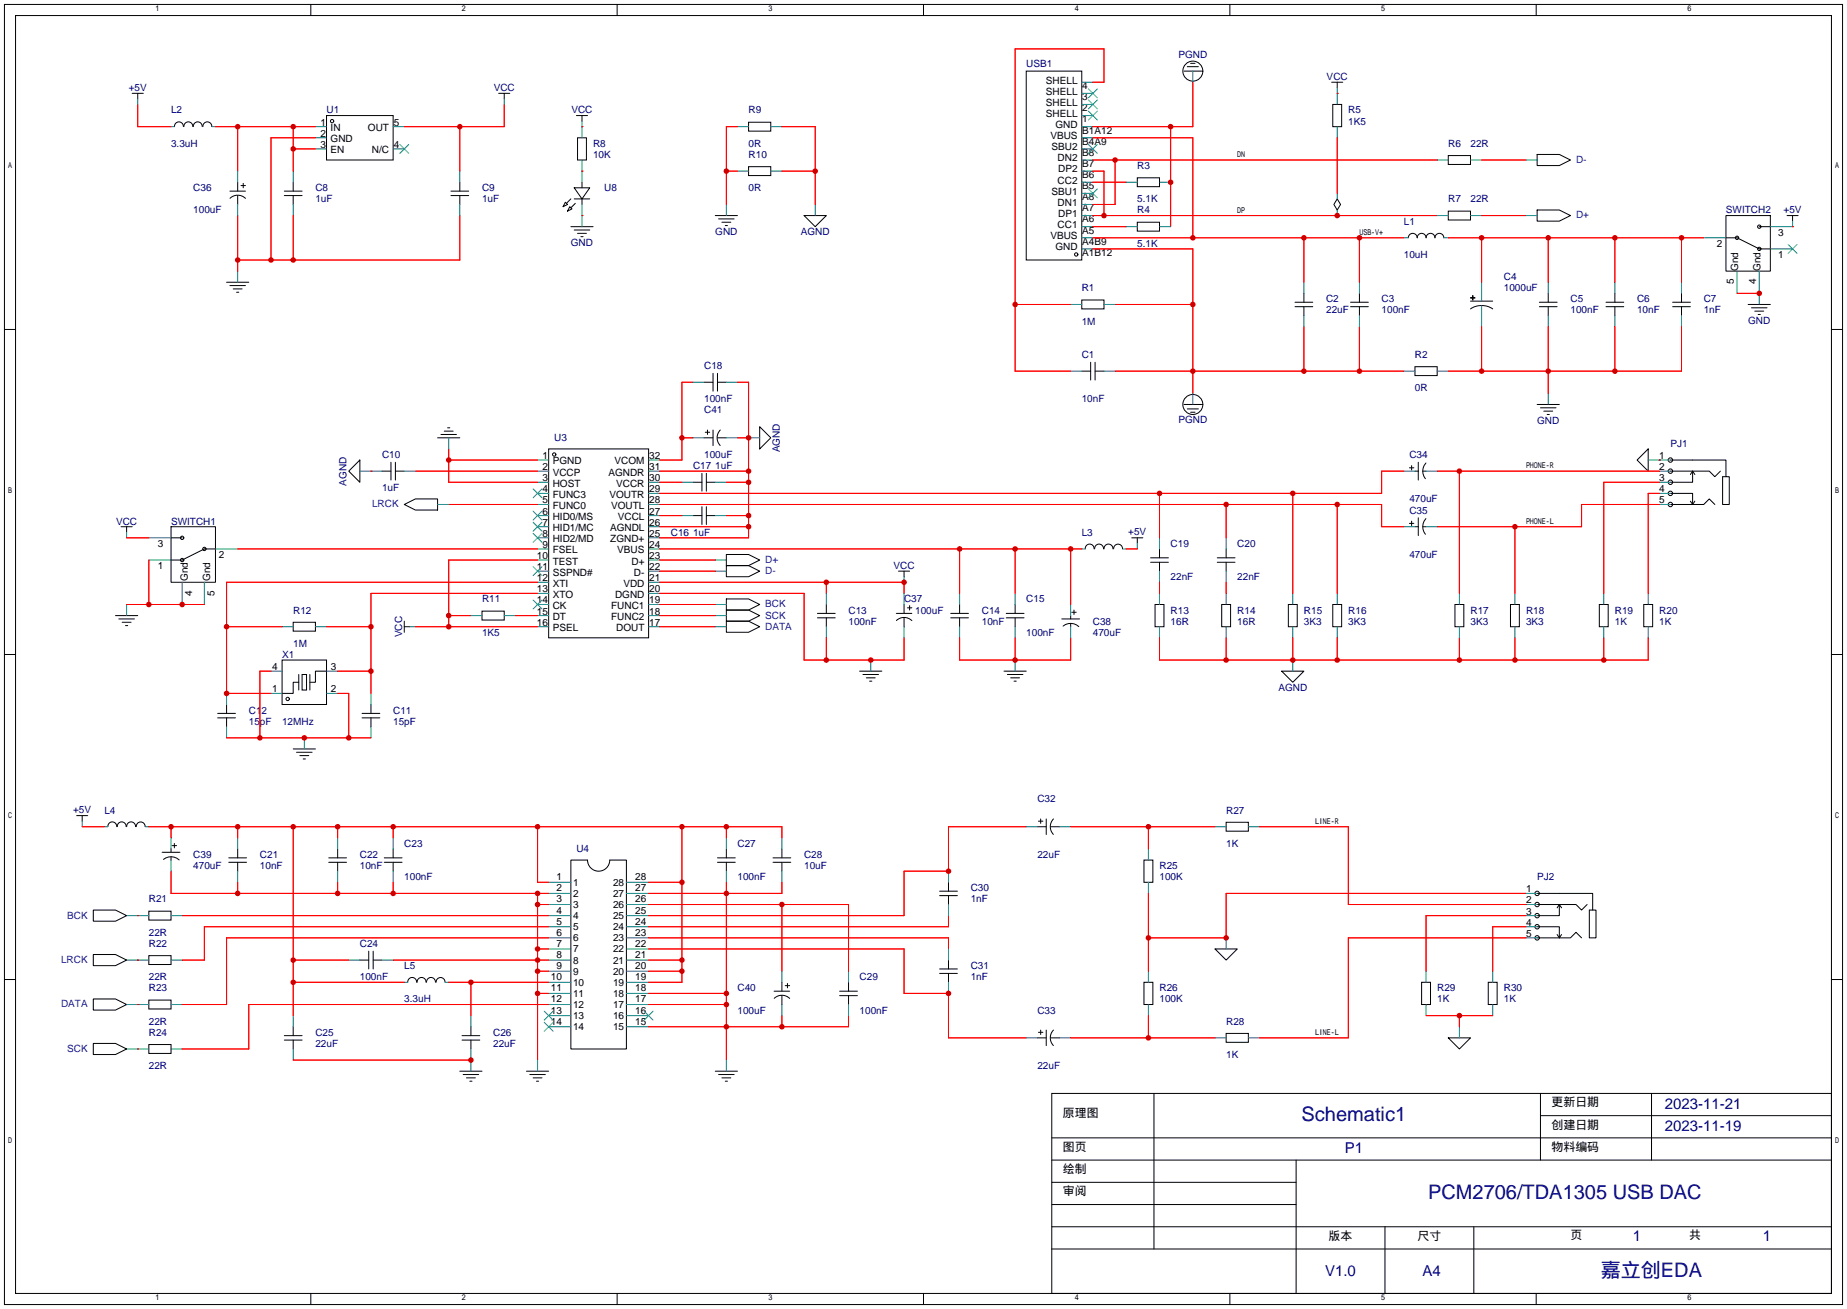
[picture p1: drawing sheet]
<svg xmlns="http://www.w3.org/2000/svg" width="422mm" height="299mm" viewBox="0 0 422 299" stroke-linecap="round" stroke-linejoin="round" font-family="sans-serif">
<g fill="none" stroke="#000" stroke-width=".23">
<path d="M1 1h420.4v297.2h-420.4zM3.6 3.6h415.2v292.1h-415.2zM71.1 1v2.6M141.1 1v2.6M211.2 1v2.6M234.7 16.3h12.7v43.1h-12.7zM270.8 16.3h4M271.5 15.2h2.6M272.3 14.5h1M281.3 1v2.6M304.5 18.8h2.6M305.8 18.8v1.3"/>
<path d="M351.3 1v2.6M30.2 21.3h2.6M31.5 21.3v1.3M39.9 28.9a1.01 1.01 0 0 1 1-1 1.01 1.01 0 0 1 1 1M42.1 28.9a1.01 1.01 0 0 1 1-1 1.01 1.01 0 0 1 1 1M44.2 28.9a1.01 1.01 0 0 1 1-1 1.01 1.01 0 0 1 1 1M46.4 28.9a1.01 1.01 0 0 1 1-1 1.01 1.01 0 0 1 1 1M74.7 26.4h15.2v10.2h-15.2zM114 21.3h2.6M115.3 21.3v1.3M131.8 26.4h2.6M132.1 31.5h2v5.1h-2z"/>
<path d="M133.1 26.4v1.3M171.2 27.9h5.1v2.1h-5.1zM171.2 38.1h5.1v2h-5.1zM304.8 23.9h2v5.1h-2zM331.2 35.6h5.1v2h-5.1zM351.5 35.3h5.1l2.6 1.3-2.6 1.2h-5.1zM52.6 43.7h3.5M52.6 45.3a2.54 2.54 0 0 1 3.5 0M54.4 41.7v2M54.4 44.7v2M55.1 42.4h1M55.6 41.9v1"/>
<path d="M65 44.7h4.1M65 43.7h4.1M67.1 41.7v2M67.1 44.7v2M103.1 44.7h4.1M103.1 43.7h4.1M105.2 41.7v2M105.2 44.7v2M129.3 46.2l.5 .5-1 .5zM130.3 47.2l.5 .6-1 .5zM130.6 51.8h5M130.6 45.5l-1.1 1"/>
<path d="M131.3 42.9h3.6l-1.8 2.6zM131.3 52.6h3.6M131.3 45.5h3.6M131.6 46.5l-1 1M132.1 53.3h2M132.8 54.1h.5M133.1 41.7v1.2M133.1 45.5v1.2M163.6 49.3h5.1M164.3 50h3.6M165.1 50.8h2M165.9 51.6h.5"/>
<path d="M183.9 49.3h5.1l-2.6 2.5zM260.1 40.6h5.1v2.1h-5.1zM260.1 50.8h5.1v2h-5.1zM305.8 45.5l.8 1.2-.8 1.3-.7-1.3zM322.1 54.4a1.02 1.02 0 0 1 1-1.1 1.02 1.02 0 0 1 1 1.1 1.02 1.02 0 0 1 1-1.1 1.02 1.02 0 0 1 1 1.1 1.02 1.02 0 0 1 1.1-1.1 1.02 1.02 0 0 1 1 1.1 1.02 1.02 0 0 1 1-1.1 1.02 1.02 0 0 1 1 1.1M331.2 48.3h5.1v2h-5.1zM351.5 48h5.1l2.6 1.3-2.6 1.2h-5.1zM394.7 49.3h10.2v12.7h-10.2zM394.7 54.4h2.6l5 2.5h2.6M402.3 51.8h2.6M408.7 49.3h2.5M410 49.3v1.2"/>
<path d="M1 75.3h2.6M51.8 64.5h5.1M52.6 65.3h3.5M53.3 66h2.1M54.1 66.8h.5M247.4 68.6h5.1v2h-5.1zM296.2 70.1h4M296.2 69.1h4M298.2 67.1v2M298.2 70.1v2M308.9 70.1h4M308.9 69.1h4"/>
<path d="M310.9 67.1v2M310.9 70.1v2M336.3 68.1h1zM336.3 70.6a4.6 4.6 0 0 1 5.1 0M336.3 68.8h5.1M336.8 67.6v1zM352 70.1h4.1M352 69.1h4.1M354.1 67.1v2M354.1 70.1v2M367.3 70.1h4M367.3 69.1h4"/>
<path d="M369.3 67.1v2M369.3 70.1v2M382.5 70.1h4.1M382.5 69.1h4.1M384.6 67.1v2M384.6 70.1v2M399.8 69.6h5.1M400.6 70.4h3.5M401.3 71.1h2.1M402.1 71.9h.5M418.8 75.3h2.6M100.8 99.3h3.6"/>
<path d="M101.6 98.6h2M102.4 97.8h.5M161 87.4h2.1M161.3 98.8h1M161.8 98.3v1M163.1 85.3v4.1M163.1 98.3v3.6M164.1 85.3v4.1M164.1 87.4h2M164.7 98.3a2.54 2.54 0 0 0 0 3.5M173.7 97.5l2.6 2.6-2.6 2.5zM247.4 84.8h2"/>
<path d="M249.4 82.8v4.1M250.4 84.8h2.1M250.4 82.8v4.1M270.8 92.5h4M271.5 93.5h2.6M272.3 94.2h1M323.6 83.8h5.1v2.1h-5.1zM351.5 92.5h5.1M352.3 93.2h3.6M353.1 94h2M353.8 94.7h.5M82.3 105.2v5l-2.5-2.5z"/>
<path d="M87.4 107.7h2M89.4 105.7v4M90.4 105.7v4M90.4 107.7h2.1M92.5 115.3l2.5-1.3h5.1v2.6h-5.1zM100.1 100.1h5.1M125.5 102.6h22.8v43.2h-22.8zM158.5 117.9h2M158.5 110.2h2M160.5 108.2v4.1M160.5 115.8v4.1M161 100.1h2.1"/>
<path d="M161.5 108.2v4.1M161.5 115.8v4.1M161.5 117.9h2.1M161.5 110.2h2.1M164.1 100.1h2M322.3 106.9h1M322.3 119.6h1M322.8 106.4v1M322.8 119.1v1M323.6 107.7h.8M324.4 105.7v4M324.4 118.4v4"/>
<path d="M325.4 107.7h.7M326.1 105.8a2.74 2.74 0 0 0-.1 3.6M326.1 118.5a2.74 2.74 0 0 0-.1 3.6M376.9 102.6v5.1l-2.5-2.5zM382 107.7h8.9l1.3 1.3 1.2-1.3M382 115.3h7.6l1.3-1.3 1.3 1.3M382 112.8h5.1v2.5M382 105.2h12.7v3.8h.8v6.3h-1.5v-6.3h.7M386.6 114.6l.5 .7M387.1 107.7v2.5h-5.1M387.1 107.7l.5 .8M387.1 107.7l-.5 .8"/>
<path d="M387.6 114.6l-.5 .7M27.7 120.4h2.5M29 120.4v1.3M39.1 120.4h10.2v12.7h-10.2zM39.1 122.9h2.6M49.3 125.5h-2.6l-5 2.5h-2.6M110.2 139.7h5.1v2h-5.1zM166.1 139.4h5.1l2.5 1.3-2.5 1.3h-5.1zM166.1 136.9h5.1l2.5 1.3-2.5 1.2h-5.1zM166.1 129.3h5.1l2.5 1.3-2.5 1.2h-5.1zM166.1 126.7h5.1l2.5 1.3-2.5 1.3h-5.1zM189 138.2v2"/>
<path d="M205.5 130.6h2.5M206.8 130.6v1.2M206.8 138.2v2M207.5 138.9h1M208 138.4v1M219.5 138.2v2M232.2 138.2v2M245.1 140h1M245.6 139.4v1.1M248.2 125.5a1.01 1.01 0 0 1 1-1.1 1.01 1.01 0 0 1 1 1.1M250.3 125.5a1.01 1.01 0 0 1 1.1-1.1 1.01 1.01 0 0 1 1 1.1M252.5 125.5a1.01 1.01 0 0 1 1-1.1 1.01 1.01 0 0 1 1 1.1"/>
<path d="M254.7 125.5a1.01 1.01 0 0 1 1-1.1 1.01 1.01 0 0 1 1 1.1M258.8 122.9h2.6M260.1 122.9v1.3M263.1 128.5h4.1M263.1 127.5h4.1M264.2 138.2h2v5.1h-2zM265.2 125.5v2M265.2 128.5v2.1M278.4 128.5h4M278.4 127.5h4M279.4 138.2h2v5.1h-2zM280.4 125.5v2"/>
<path d="M280.4 128.5v2.1M294.6 138.2h2.1v5.1h-2.1zM304.8 138.2h2v5.1h-2zM323.6 120.4h.8M325.4 120.4h.7M332.7 138.2h2.1v5.1h-2.1zM345.4 138.2h2.1v5.1h-2.1zM365.8 138.2h2v5.1h-2zM375.9 138.2h2.1v5.1h-2.1zM1 149.6h2.6M26.4 140.7h5.1M27.2 141.5h3.5"/>
<path d="M27.9 142.2h2.1M28.7 143h.5M64.5 150.9h10.2v10.1h-10.2zM67.1 142.2h5v2.1h-5zM68.3 156h-1.2v2.5h-2.6M68.3 154.2v3.5M69.1 154.2h1v3.5h-1zM70.9 154.2v3.5M74.7 153.4h-2.6v2.6h-1.2M92.5 142v2.5M92.5 143.3h1.2M166.1 142h5.1l2.5 1.3-2.5 1.2h-5.1z"/>
<path d="M186.9 141.2h4.1M186.9 140.2h4.1M189 141.2v2.1M196.6 153.4h5.1M197.4 154.2h3.5M198.1 154.9h2.1M198.9 155.7h.5M205 140.2h3.5M205 141.8a2.54 2.54 0 0 1 3.5 .1M206.8 141.2v2.1M217.4 141.2h4.1M217.4 140.2h4.1"/>
<path d="M219.5 141.2v2.1M229.6 153.4h5.1M230.1 141.2h4.1M230.1 140.2h4.1M230.4 154.2h3.5M231.1 154.9h2.1M231.9 155.7h.5M232.2 141.2v2.1M242.8 141.5h4.1M243.1 143.1a2.74 2.74 0 0 1 3.6 .1M244.9 140.7v.8M244.9 142.5v.8"/>
<path d="M293.1 153.4h5.1l-2.5 2.6zM418.8 149.6h2.6M49.8 164.1h4M49.8 163.1h4M51.8 161v2.1M51.8 164.1v2M67.1 171.2h5M67.8 172h3.6M68.6 172.7h2M69.3 173.5h.5M82.8 164.1h4.1M82.8 163.1h4.1"/>
<path d="M84.8 161v2.1M84.8 164.1v2M17.5 186.4h2.6M18.8 186.4v1.3M24.7 189a1.01 1.01 0 0 1 1-1.1 1.01 1.01 0 0 1 1 1.1M26.8 189a1.01 1.01 0 0 1 1-1.1 1.01 1.01 0 0 1 1 1.1M29 189a1.01 1.01 0 0 1 1-1.1 1.01 1.01 0 0 1 1 1.1M31.2 189a1.01 1.01 0 0 1 1-1.1 1.01 1.01 0 0 1 1 1.1M37.1 194.8h4M37.4 196.4a2.74 2.74 0 0 1 3.6 .2M39.1 194.1v.7M39.1 195.8v.8"/>
<path d="M39.4 193.3h1M39.9 192.8v1M52.3 197.1h4.1M52.3 196.1h4.1M54.4 194.1v2M54.4 197.1v2M75.2 197.1h4M75.2 196.1h4M77.2 194.1v2M77.2 197.1v2M87.9 197.1h4M87.9 196.1h4"/>
<path d="M89.9 194.1v2M89.9 197.1v2M130.6 196.6h3.8a2.54 2.54 0 0 0 2.5 2.5 2.54 2.54 0 0 0 2.5-2.5h3.9v43.2h-12.7zM164.1 197.1h4M164.1 196.1h4M166.1 194.1v2M166.1 197.1v2M176.8 197.1h4M176.8 196.1h4M178.8 194.1v2M178.8 197.1v2M237.2 189h2.1"/>
<path d="M237.5 187.7h1M238 187.2v1M239.3 187.2v3.6M240.3 189h2M240.9 187.2a2.54 2.54 0 0 0 0 3.5M261.6 196.6h2.1v5.1h-2.1zM280.4 188h5.1v2h-5.1zM21.3 208h5.1l2.6 1.3-2.6 1.3h-5.1zM21.3 218.2h5.1l2.6 1.3-2.6 1.2h-5.1zM34 208.3h5.1v2h-5.1zM34 218.4h5.1v2.1h-5.1zM82.3 219.5h2"/>
<path d="M84.3 217.4v4.1M85.3 217.4v4.1M85.3 219.5h2.1M214.9 204.7h4M214.9 203.7h4M216.9 201.7v2M216.9 204.7v2.1M216.9 219.5v2M277.9 216.9h5.1l-2.6 2.6zM351.5 206.8h8.9l1.3 1.2 1.3-1.2M351.5 214.4h7.7l1.2-1.3 1.3 1.3M351.5 211.8h5.1v2.6"/>
<path d="M351.5 204.2h12.7v3.8h.8v6.4h-1.5v-6.4h.7M356.1 213.6l.5 .8M356.6 206.8v2.5h-5.1M356.6 206.8l.5 .7M356.6 206.8l-.5 .7M357.1 213.6l-.5 .8M1 223.9h2.6M21.3 228.3h5.1l2.6 1.3-2.6 1.3h-5.1zM21.3 238.5h5.1l2.6 1.3-2.6 1.2h-5.1zM34 228.6h5.1v2h-5.1zM34 238.8h5.1v2h-5.1zM65 237.7h4.1"/>
<path d="M65 236.7h4.1M67.1 234.7v2M67.1 237.7v2.1M93.2 224.5a1.01 1.01 0 0 1 1.1-1.1 1.01 1.01 0 0 1 1 1.1M95.4 224.5a1.01 1.01 0 0 1 1-1.1 1.01 1.01 0 0 1 1 1.1M97.6 224.5a1.01 1.01 0 0 1 1-1.1 1.01 1.01 0 0 1 1 1.1M99.7 224.5a1.01 1.01 0 0 1 1.1-1.1 1.01 1.01 0 0 1 1 1.1M105.7 237.7h4M105.7 236.7h4M107.7 234.7v2M107.7 237.7v2.1M177 226.6h3.6"/>
<path d="M177.1 228.2a2.54 2.54 0 0 1 3.5 0M178.8 224.5v2.1M178.8 227.6v2M179.6 225.3h1M180.1 224.8v1M192 227.6h4.1M192 226.6h4.1M194.1 224.5v2.1M194.1 227.6v2M214.9 222.5h4M214.9 221.5h4M216.9 222.5v2"/>
<path d="M237.2 237.2h2.1M237.5 236h1M238 235.5v1M239.3 235.5v3.5M240.3 237.2h2M240.9 235.5a2.54 2.54 0 0 0 0 3.5M261.6 224.5h2.1v5.1h-2.1zM280.4 236.2h5.1v2.1h-5.1zM325.1 224.5h2.1v5.1h-2.1zM331.2 237.2h5.1l-2.5 2.6zM340.4 224.5h2v5.1h-2zM418.8 223.9h2.6"/>
<path d="M105.2 244.9h5M105.9 245.6h3.6M106.7 246.4h2M107.4 247.1h.5M120.4 244.9h5.1M121.2 245.6h3.5M121.9 246.4h2.1M122.7 247.1h.5M163.6 244.9h5.1M164.3 245.6h3.6M165.1 246.4h2M165.9 247.1h.5"/>
<path d="M240.5 249.9h178.3v45.8h-178.3zM263.9 249.9v35.6M352.3 249.9v15.3M352.3 255h66.5M377.7 249.9v15.3M240.5 270.3h55.9M240.5 265.2h178.3M240.5 275.3h55.9M240.5 260.1h178.3M296.4 265.2v30.5M71.1 295.7v2.5M141.1 295.7v2.5"/>
<path d="M211.2 295.7v2.5M240.5 285.5h178.3M240.5 280.4h178.3M281.3 295.7v2.5M316.7 280.4v15.3M337.1 280.4v15.3M351.3 295.7v2.5"/>
<circle cx="272.8" cy="16.3" r="2.29"/>
<circle cx="75.9" cy="27.7" r=".38"/>
<circle cx="246.1" cy="58.2" r=".38"/>
<circle cx="397.3" cy="54.4" r=".38"/>
<circle cx="402.3" cy="56.9" r=".38"/>
<circle cx="402.3" cy="51.8" r=".38"/>
<circle cx="272.8" cy="92.5" r="2.29"/>
<circle cx="126.7" cy="103.9" r=".38"/>
<circle cx="382" cy="112.8" r=".51"/>
<circle cx="382" cy="105.2" r=".51"/>
<circle cx="382" cy="107.7" r=".51"/>
<circle cx="382" cy="110.2" r=".51"/>
<circle cx="382" cy="115.3" r=".51"/>
<circle cx="41.7" cy="122.9" r=".38"/>
<circle cx="41.7" cy="128" r=".38"/>
<circle cx="46.7" cy="125.5" r=".38"/>
<circle cx="65.8" cy="159.8" r=".38"/>
<circle cx="351.5" cy="214.4" r=".51"/>
<circle cx="351.5" cy="209.3" r=".51"/>
<circle cx="351.5" cy="204.2" r=".51"/>
<circle cx="351.5" cy="211.8" r=".51"/>
<circle cx="351.5" cy="206.8" r=".51"/>
</g>
<g fill="none" stroke="#008080" stroke-width=".23">
<path d="M247.4 18.8h2.5M272.8 16.3v2.5M31.5 22.6v1.3M39.1 29h.8M48.5 29h.8M54.4 39.1v2.6M67.1 39.1v2.6M72.1 29h2.6M72.1 31.5h2.6M72.1 34h2.6M89.9 29h2.6M89.9 34h2.6"/>
<path d="M105.2 39.1v2.6M115.3 22.6v1.3M133.1 27.7v3.8M133.1 36.6v5.1M168.7 29h2.5M168.7 39.1h2.5M176.3 29h2.5M176.3 39.1h2.5M247.4 21.3h2.5M247.4 23.9h2.5M247.4 26.4h2.5M247.4 29h2.5"/>
<path d="M247.4 31.5h2.5M247.4 34h2.5M247.4 36.6h2.5M247.4 39.1h2.5M305.8 20.1v3.8M305.8 29v2.5M328.7 36.6h2.5M336.3 36.6h2.5M349 36.6h2.5M54.4 46.7v2.6M67.1 46.7v2.6M105.2 46.7v2.6"/>
<path d="M133.1 46.7v5.1M166.1 46.7v2.6M186.4 46.7v2.6M247.4 41.7h2.5M247.4 44.2h2.5M247.4 46.7h2.5M247.4 49.3h2.5M247.4 51.8h2.5M247.4 54.4h2.5M247.4 56.9h2.5M257.6 41.7h2.5M257.6 51.8h2.5"/>
<path d="M265.2 41.7h2.5M265.2 51.8h2.5M305.8 44.2v1.3M305.8 48v1.3M321.1 54.4h1M328.7 49.3h2.5M330.2 54.4h1M336.3 49.3h2.5M349 49.3h2.5M389.6 54.4h5.1M404.9 56.9h5.1M410 50.5v1.3h-5.1"/>
<path d="M54.4 62v2.5M244.9 69.6h2.5M252.5 69.6h2.5M298.2 64.5v2.6M298.2 72.1v2.6M310.9 64.5v2.6M310.9 72.1v2.6M338.8 64.5v4.3M338.8 69.9v4.8M354.1 64.5v2.6M354.1 72.1v2.6M369.3 64.5v2.6"/>
<path d="M369.3 72.1v2.6M384.6 64.5v2.6M384.6 72.1v2.6M397.3 62v5.1M402.3 62v7.6M158.5 87.4h2.5M166.1 87.4h2.6M244.9 84.8h2.5M252.5 84.8h2.5M272.8 89.9v2.6M321.1 84.8h2.5M328.7 84.8h2.5"/>
<path d="M354.1 89.9v2.6M82.3 107.7h5.1M92.5 107.7h2.5M100.1 115.3h2.5M102.6 100.1v2.5M122.9 105.2h2.6M122.9 107.7h2.6M122.9 110.2h2.6M122.9 112.8h2.6M122.9 115.3h2.6M122.9 117.9h2.6M148.3 105.2h2.6"/>
<path d="M148.3 107.7h2.6M148.3 110.2h2.6M148.3 112.8h2.6M148.3 115.3h2.6M148.3 117.9h2.6M156 110.2h2.5M156 117.9h2.5M158.5 100.1h2.5M163.6 110.2h2.5M163.6 117.9h2.5M166.1 100.1h2.6M171.2 100.1h2.5"/>
<path d="M321.1 107.7h2.5M326.1 107.7h2.6M376.9 105.2h5.1M379.5 107.7h2.5M379.5 110.2h2.5M379.5 112.8h2.5M379.5 115.3h2.5M29 121.7v1.2M29 138.2v2.5M34 122.9h5.1M34 128h5.1M41.7 133.1v5.1"/>
<path d="M46.7 133.1v5.1M49.3 125.5h5.1M122.9 120.4h2.6M122.9 122.9h2.6M122.9 125.5h2.6M122.9 128h2.6M122.9 130.6h2.6M122.9 133.1h2.6M122.9 135.6h2.6M122.9 138.2h2.6M148.3 120.4h2.6M148.3 122.9h2.6"/>
<path d="M148.3 125.5h2.6M148.3 128h2.6M148.3 130.6h2.6M148.3 133.1h2.6M148.3 135.6h2.6M148.3 138.2h2.6M163.6 128h2.5M163.6 130.6h2.5M163.6 138.2h2.5M189 135.6v2.6M206.8 131.8v1.3M206.8 135.6v2.6"/>
<path d="M219.5 135.6v2.6M232.2 135.6v2.6M244.9 138.2v2.5M247.4 125.5h.8M256.8 125.5h.8M260.1 124.2v1.3M265.2 122.9v2.6M265.2 130.6v2.5M265.2 135.6v2.6M280.4 122.9v2.6M280.4 130.6v2.5M280.4 135.6v2.6"/>
<path d="M295.7 135.6v2.6M305.8 135.6v2.6M321.1 120.4h2.5M326.1 120.4h2.6M333.8 135.6v2.6M346.5 135.6v2.6M366.8 135.6v2.6M376.9 135.6v2.6M51.8 158.5v2.5M62 158.5h2.5M62 153.4h2.5M64.5 143.3h2.6"/>
<path d="M72.1 143.3h2.6M74.7 158.5h2.5M74.7 153.4h2.5M84.8 158.5v2.5M93.7 143.3h1.3M107.7 140.7h2.5M115.3 140.7h2.6M122.9 140.7h2.6M122.9 143.3h2.6M148.3 140.7h2.6M148.3 143.3h2.6M163.6 140.7h2.5"/>
<path d="M163.6 143.3h2.5M189 143.3v2.5M199.1 150.9v2.5M206.8 143.3v2.5M219.5 143.3v2.5M232.2 143.3v2.5M232.2 150.9v2.5M244.9 143.3v2.5M265.2 143.3v2.5M280.4 143.3v2.5M295.7 143.3v2.5M295.7 150.9v2.5"/>
<path d="M305.8 143.3v2.5M333.8 143.3v2.5M346.5 143.3v2.5M366.8 143.3v2.5M376.9 143.3v2.5M51.8 166.1v2.6M69.6 168.7v2.5M84.8 166.1v2.6M18.8 187.7v1.3M23.9 189h.7M33.3 189h.7M39.1 191.5v2.6"/>
<path d="M39.1 196.6v2.5M54.4 191.5v2.6M54.4 199.1v2.6M77.2 191.5v2.6M77.2 199.1v2.6M89.9 191.5v2.6M89.9 199.1v2.6M166.1 191.5v2.6M166.1 199.1v2.6M178.8 191.5v2.6M178.8 199.1v2.6M216.9 199.1v2.6"/>
<path d="M234.7 189h2.5M242.3 189h2.6M262.6 194.1v2.5M277.9 189h2.5M285.5 189h2.5M29 219.5h5M29 209.3h5M39.1 219.5h2.6M39.1 209.3h2.6M79.8 219.5h2.5M87.4 219.5h2.5M125.5 219.5h5.1"/>
<path d="M125.5 216.9h5.1M125.5 214.4h5.1M125.5 211.8h5.1M125.5 209.3h5.1M125.5 206.8h5.1M125.5 204.2h5.1M125.5 201.7h5.1M143.3 219.5h5M143.3 216.9h5M143.3 214.4h5M143.3 211.8h5M143.3 209.3h5"/>
<path d="M143.3 206.8h5M143.3 204.2h5M143.3 201.7h5M216.9 206.8v2.5M216.9 216.9v2.6M262.6 201.7v2.5M280.4 214.4v2.5M349 214.4h2.5M349 211.8h2.5M349 209.3h2.5M349 206.8h2.5M349 204.2h2.5"/>
<path d="M29 229.6h5M29 239.8h5M39.1 229.6h2.6M39.1 239.8h2.6M67.1 232.2v2.5M67.1 239.8v2.5M92.5 224.5h.7M101.9 224.5h.7M107.7 232.2v2.5M107.7 239.8v5.1M125.5 234.7h5.1M125.5 232.2h5.1"/>
<path d="M125.5 229.6h5.1M125.5 227.1h5.1M125.5 224.5h5.1M125.5 222h5.1M143.3 234.7h5M143.3 232.2h5M143.3 229.6h5M143.3 227.1h5M143.3 224.5h5M143.3 222h5M178.8 222v2.5M178.8 229.6v2.6"/>
<path d="M194.1 222v2.5M194.1 229.6v2.6M216.9 224.5v2.6M234.7 237.2h2.5M242.3 237.2h2.6M262.6 222v2.5M262.6 229.6v2.6M277.9 237.2h2.5M285.5 237.2h2.5M326.1 222v2.5M326.1 229.6v2.6M333.8 234.7v2.5"/>
<path d="M341.4 222v2.5M341.4 229.6v2.6M122.9 242.3v2.6M166.1 242.3v2.6"/>
</g>
<g fill="none" stroke="#3c3" stroke-width=".23">
<path d="M91.4 33l2.1 2.1M93.5 33l-2.1 2.1M248.9 20.3l2.1 2.1M248.9 22.9l2.1 2M248.9 25.4l2.1 2M248.9 33l2.1 2.1M251 20.3l-2.1 2.1M251 22.9l-2.1 2M251 25.4l-2.1 2M251 33l-2.1 2.1M248.9 43.2l2.1 2M251 43.2l-2.1 2"/>
<path d="M408.9 55.9l2.1 2M411 55.9l-2.1 2M121.9 111.8l2.1 2M121.9 116.8l2.1 2.1M121.9 119.4l2.1 2M124 111.8l-2.1 2M124 116.8l-2.1 2.1M124 119.4l-2.1 2M121.9 121.9l2.1 2.1M121.9 129.5l2.1 2.1M121.9 137.2l2.1 2M124 121.9l-2.1 2.1"/>
<path d="M124 129.5l-2.1 2.1M124 137.2l-2.1 2M124.5 233.7l2 2M124.5 231.1l2 2.1M126.5 233.7l-2 2M126.5 231.1l-2 2.1M147.3 231.1l2.1 2.1M149.4 231.1l-2.1 2.1"/>
</g>
<g fill="none" stroke="#f00" stroke-width=".23">
<path d="M249.9 18.8h2.6v-7.6h-20.3v73.6h12.7M272.8 18.8v10.2h-22.9M31.5 23.9v5.1h7.6M49.3 29h22.8M54.4 29v10.1M67.1 29v10.1M67.1 34h5M72.1 31.5h-10.1v27.9M105.2 29v10.1M115.3 23.9v5.1h-22.8M133.1 29h.1M133.1 39.1h.1"/>
<path d="M166.1 39.1h2.6M168.7 29h-2.6v17.7M178.8 29h7.6v17.7M178.8 39.1h7.6M249.9 31.5h22.9v22.9M249.9 39.1h2.6v10.2M249.9 36.6h78.8M255 36.6v10.1h-5.1M267.7 29v22.8M305.8 21.3h.1M305.8 31.5v12.7M338.8 36.6h10.2"/>
<path d="M54.4 49.3v12.7M67.1 49.3v10.1M105.2 49.3v10.1h-50.8M133.1 49.3h.1M249.9 56.9h22.9v33M249.9 51.8h7.7M249.9 41.7h7.7M249.9 49.3h78.8M249.9 54.4h71.2M298.2 54.4v10.1M310.9 54.4v10.1M331.2 54.4h58.4"/>
<path d="M338.8 54.4v10.1M338.8 49.3h10.2M354.1 54.4v10.1M369.3 54.4v10.1M384.6 54.4v10.1M410 51.8h.1M232.2 69.6h12.7M255 69.6h17.8M298.2 74.7v10.1M310.9 74.7v10.1M338.8 74.7v10.1M354.1 74.7v15.2"/>
<path d="M369.3 74.7v10.1M384.6 74.7v10.1h-53.4M397.3 67.1h5M158.5 87.4h-2.5v17.8h-5.1M168.7 87.4h2.5v35.5h-20.3M255 84.8h66.1M84.8 107.7h.1M95 107.7h27.9M102.6 102.6v7.6h20.3M102.6 105.2h20.3M102.6 115.3h20.3M150.9 110.2h5.1"/>
<path d="M150.9 107.7h20.3M150.9 115.3h165.1v5.1h5.1M150.9 117.9h5.1M156 100.1h2.5M166.1 110.2h5.1M166.1 117.9h5.1M168.7 100.1h2.5M265.2 112.8v10.1M280.4 115.3v7.6M295.7 112.8v22.8M305.8 115.3v20.3M321.1 107.7h-5.1v5.1h-165.1"/>
<path d="M328.7 107.7h50.8M333.8 107.7v27.9M379.5 105.2h.1M379.5 110.2h-12.7v25.4M379.5 115.3h-17.8v5.1h-33M379.5 112.8h-2.6v22.8M29 122.9h5M29 138.2h17.7M34 128v10.2M54.4 125.5h68.5M122.9 128h-20.3v15.3M122.9 133.1h-71.1v25.4h10.2"/>
<path d="M122.9 135.6h-38.1v22.9M150.9 125.5h96.5M150.9 128h12.7M150.9 138.2h12.7M150.9 135.6h33v15.3h22.9v-5.1M150.9 133.1h55.9v2.5M150.9 130.6h12.7M150.9 120.4h20.3M189 133.1v2.5M219.5 125.5v10.1M232.2 125.5v10.1M244.9 125.5v12.7"/>
<path d="M257.6 125.5h2.5M265.2 133.1v2.5M280.4 133.1v2.5M346.5 120.4v15.2M51.8 143.3h12.7M62 153.4h-2.6v15.3M74.7 143.3h10.1M77.2 158.5h2.6v10.2M77.2 153.4h7.6M95 143.3h27.9M102.6 140.7h5.1M117.9 140.7h5"/>
<path d="M150.9 143.3h12.7M150.9 140.7h12.7M189 145.8v5.1M219.5 145.8v5.1h25.4v-5.1M232.2 145.8v5.1M265.2 145.8v5.1h111.7v-5.1M280.4 145.8v5.1M295.7 145.8v5.1M305.8 145.8v5.1M333.8 145.8v5.1M346.5 145.8v5.1M366.8 145.8v5.1"/>
<path d="M51.8 168.7h33M18.8 189h5.1M34 189h144.8v2.5M39.1 199.1v5.1h86.4M39.1 189v2.5M54.4 189v2.5M67.1 189v43.2M77.2 189v2.5M89.9 189v2.5M122.9 189v12.7h2.6M156 189v35.5h-7.7M166.1 189v2.5"/>
<path d="M234.7 189h-17.8v10.1h-10.1v10.2h-58.5M244.9 189h33M262.6 189v5.1M288 189h20.4v17.8h40.6M31.5 209.3h.1M31.5 219.5h.1M41.7 209.3h83.8M54.4 201.7v2.5M67.1 219.5h12.7M77.2 201.7v2.5M89.9 219.5h35.6M89.9 201.7v2.5"/>
<path d="M122.9 204.2v38.1M122.9 216.9h2.6M122.9 206.8h2.6M125.5 214.4h-73.7v15.2h-10.1M125.5 211.8h-78.8v7.7h-5M148.3 216.9h58.5v10.2h10.1v10.1h17.8M148.3 219.5h7.7M148.3 206.8h45.8v15.2M148.3 214.4h68.6v2.5M148.3 201.7h7.7M166.1 201.7v40.6M178.8 201.7v2.5h-30.5"/>
<path d="M178.8 206.8v15.2M216.9 209.3v2.5h-68.6M262.6 204.2v17.8M349 204.2h-68.6v10.2h-17.8M349 209.3h-22.9v12.7M349 211.8h-7.6v10.2M349 214.4h-40.6v22.8h-20.4M31.5 229.6h.1M31.5 239.8h.1M67.1 224.5h25.4M102.6 224.5h22.9M107.7 224.5v7.7"/>
<path d="M122.9 227.1h2.6M122.9 222h2.6M125.5 229.6h-68.6v10.2h-15.2M148.3 227.1h17.8M148.3 222h7.7M148.3 229.6h17.8M178.8 232.2v2.5M194.1 232.2v2.5h-45.8M244.9 237.2h33M262.6 232.2v5M326.1 232.2h15.3M333.8 232.2v2.5"/>
<path d="M67.1 242.3h40.6"/>
</g>
<g fill="#c00">
<circle cx="272.8" cy="69.6" r=".63"/>
<circle cx="272.8" cy="84.8" r=".63"/>
<circle cx="310.9" cy="84.8" r=".63"/>
<circle cx="298.2" cy="84.8" r=".63"/>
<circle cx="232.2" cy="69.6" r=".63"/>
<circle cx="354.1" cy="84.8" r=".63"/>
<circle cx="338.8" cy="84.8" r=".63"/>
<circle cx="369.3" cy="84.8" r=".63"/>
<circle cx="267.7" cy="29" r=".63"/>
<circle cx="267.7" cy="41.7" r=".63"/>
<circle cx="252.5" cy="49.3" r=".63"/>
<circle cx="305.8" cy="49.3" r=".63"/>
<circle cx="166.1" cy="39.1" r=".63"/>
<circle cx="186.4" cy="39.1" r=".63"/>
<circle cx="67.1" cy="34" r=".63"/>
<circle cx="67.1" cy="29" r=".63"/>
<circle cx="54.4" cy="29" r=".63"/>
<circle cx="54.4" cy="59.4" r=".63"/>
<circle cx="62" cy="59.4" r=".63"/>
<circle cx="67.1" cy="59.4" r=".63"/>
<circle cx="105.2" cy="29" r=".63"/>
<circle cx="102.6" cy="143.3" r=".63"/>
<circle cx="102.6" cy="140.7" r=".63"/>
<circle cx="102.6" cy="105.2" r=".63"/>
<circle cx="34" cy="138.2" r=".63"/>
<circle cx="41.7" cy="138.2" r=".63"/>
<circle cx="79.8" cy="168.7" r=".63"/>
<circle cx="69.6" cy="168.7" r=".63"/>
<circle cx="59.4" cy="168.7" r=".63"/>
<circle cx="84.8" cy="143.3" r=".63"/>
<circle cx="84.8" cy="153.4" r=".63"/>
<circle cx="51.8" cy="143.3" r=".63"/>
<circle cx="51.8" cy="158.5" r=".63"/>
<circle cx="189" cy="133.1" r=".63"/>
<circle cx="206.8" cy="133.1" r=".63"/>
<circle cx="189" cy="150.9" r=".63"/>
<circle cx="199.1" cy="150.9" r=".63"/>
<circle cx="232.2" cy="150.9" r=".63"/>
<circle cx="156" cy="100.1" r=".63"/>
<circle cx="171.2" cy="107.7" r=".63"/>
<circle cx="171.2" cy="110.2" r=".63"/>
<circle cx="171.2" cy="117.9" r=".63"/>
<circle cx="171.2" cy="120.4" r=".63"/>
<circle cx="171.2" cy="100.1" r=".63"/>
<circle cx="295.7" cy="150.9" r=".63"/>
<circle cx="305.8" cy="150.9" r=".63"/>
<circle cx="280.4" cy="150.9" r=".63"/>
<circle cx="333.8" cy="150.9" r=".63"/>
<circle cx="346.5" cy="150.9" r=".63"/>
<circle cx="366.8" cy="150.9" r=".63"/>
<circle cx="333.8" cy="107.7" r=".63"/>
<circle cx="346.5" cy="120.4" r=".63"/>
<circle cx="122.9" cy="227.1" r=".63"/>
<circle cx="122.9" cy="222" r=".63"/>
<circle cx="122.9" cy="219.5" r=".63"/>
<circle cx="122.9" cy="216.9" r=".63"/>
<circle cx="122.9" cy="206.8" r=".63"/>
<circle cx="89.9" cy="204.2" r=".63"/>
<circle cx="77.2" cy="204.2" r=".63"/>
<circle cx="54.4" cy="204.2" r=".63"/>
<circle cx="122.9" cy="204.2" r=".63"/>
<circle cx="107.7" cy="224.5" r=".63"/>
<circle cx="107.7" cy="242.3" r=".63"/>
<circle cx="166.1" cy="234.7" r=".63"/>
<circle cx="166.1" cy="229.6" r=".63"/>
<circle cx="166.1" cy="227.1" r=".63"/>
<circle cx="166.1" cy="204.2" r=".63"/>
<circle cx="178.8" cy="234.7" r=".63"/>
<circle cx="156" cy="219.5" r=".63"/>
<circle cx="156" cy="222" r=".63"/>
<circle cx="156" cy="201.7" r=".63"/>
<circle cx="166.1" cy="189" r=".63"/>
<circle cx="156" cy="189" r=".63"/>
<circle cx="122.9" cy="189" r=".63"/>
<circle cx="67.1" cy="224.5" r=".63"/>
<circle cx="67.1" cy="219.5" r=".63"/>
<circle cx="67.1" cy="189" r=".63"/>
<circle cx="89.9" cy="189" r=".63"/>
<circle cx="77.2" cy="189" r=".63"/>
<circle cx="54.4" cy="189" r=".63"/>
<circle cx="39.1" cy="189" r=".63"/>
<circle cx="178.8" cy="206.8" r=".63"/>
<circle cx="216.9" cy="199.1" r=".63"/>
<circle cx="216.9" cy="227.1" r=".63"/>
<circle cx="262.6" cy="214.4" r=".63"/>
<circle cx="280.4" cy="214.4" r=".63"/>
<circle cx="262.6" cy="189" r=".63"/>
<circle cx="262.6" cy="237.2" r=".63"/>
<circle cx="333.8" cy="232.2" r=".63"/>
<circle cx="295.7" cy="112.8" r=".63"/>
<circle cx="265.2" cy="112.8" r=".63"/>
<circle cx="305.8" cy="115.3" r=".63"/>
<circle cx="280.4" cy="115.3" r=".63"/>
<circle cx="232.2" cy="125.5" r=".63"/>
<circle cx="219.5" cy="125.5" r=".63"/>
<circle cx="244.9" cy="125.5" r=".63"/>
<circle cx="310.9" cy="54.4" r=".63"/>
<circle cx="298.2" cy="54.4" r=".63"/>
<circle cx="272.8" cy="54.4" r=".63"/>
<circle cx="384.6" cy="54.4" r=".63"/>
<circle cx="338.8" cy="54.4" r=".63"/>
<circle cx="354.1" cy="54.4" r=".63"/>
<circle cx="369.3" cy="54.4" r=".63"/>
<circle cx="402.3" cy="67.1" r=".63"/>
<circle cx="255" cy="36.6" r=".63"/>
</g>
<g font-size="4.6" fill="#000080">
<text x="297.7" y="256.3">Schematic1</text>
<text x="326.6" y="274.1">PCM2706/TDA1305 USB DAC</text>
<text x="366.1" y="291.9">嘉立创EDA</text>
</g>
<g font-size="3.4" fill="#000080">
<text x="380.7" y="253.5">2023-11-21</text>
<text x="307.5" y="263.6">P1</text>
<text x="380.7" y="258.6">2023-11-19</text>
<text x="373.4" y="283.7">1</text>
<text x="403.2" y="283.7">1</text>
<text x="303.1" y="291.6">V1.0</text>
<text x="325.3" y="291.6">A4</text>
</g>
<g font-size="2.7">
<text x="243.1" y="255.4">原理图</text>
<text x="354.8" y="258">创建日期</text>
<text x="354.8" y="252.9">更新日期</text>
<text x="243.1" y="263">图页</text>
<text x="354.8" y="263">物料编码</text>
<text x="243.1" y="268.1">绘制</text>
<text x="243.1" y="273.2">审阅</text>
<text x="303.9" y="283.4">版本</text>
<text x="324.2" y="283.4">尺寸</text>
<text x="359.2" y="283.1">页</text>
<text x="386.3" y="283.1">共</text>
</g>
<g font-size="2.3" fill="#000080">
<text x="234.7" y="15.2">USB1</text>
<text x="269.5" y="13.4">PGND</text>
<text x="29.4" y="20.7">+5V</text>
<text x="112.9" y="20.9">VCC</text>
<text x="303.4" y="18.3">VCC</text>
<text x="39.1" y="25.9">L2</text>
<text x="74.7" y="25.9">U1</text>
<text x="130.7" y="25.9">VCC</text>
<text x="171.2" y="25.9">R9</text>
<text x="308.4" y="25.9">R5</text>
<text x="308.4" y="28.5">1K5</text>
<text x="39.1" y="33.6">3.3uH</text>
<text x="135.6" y="33.6">R8</text>
<text x="171.2" y="33.6">0R</text>
<text x="331.2" y="33.6">R6</text>
<text x="336.3" y="33.6">22R</text>
<text x="135.6" y="36.1">10K</text>
<text x="171.2" y="36.1">R10</text>
<text x="260.1" y="38.6">R3</text>
<text x="44.2" y="43.7">C36</text>
<text x="72.1" y="43.7">C8</text>
<text x="72.1" y="46.3">1uF</text>
<text x="110.2" y="43.7">C9</text>
<text x="110.2" y="46.3">1uF</text>
<text x="138.2" y="43.7">U8</text>
<text x="171.2" y="43.7">0R</text>
<text x="260.1" y="46.3">5.1K</text>
<text x="331.2" y="46.3">R7</text>
<text x="336.3" y="46.3">22R</text>
<text x="44.2" y="48.8">100uF</text>
<text x="163.6" y="53.7">GND</text>
<text x="183.1" y="53.7">AGND</text>
<text x="260.1" y="48.8">R4</text>
<text x="321.1" y="51.3">L1</text>
<text x="394.7" y="48.8">SWITCH2</text>
<text x="407.9" y="48.7">+5V</text>
<text x="130.6" y="56.3">GND</text>
<text x="260.1" y="56.4">5.1K</text>
<text x="321.1" y="59">10uH</text>
<text x="343.9" y="64">C4</text>
<text x="247.4" y="66.6">R1</text>
<text x="303.3" y="69.1">C2</text>
<text x="303.3" y="71.7">22uF</text>
<text x="316" y="69.1">C3</text>
<text x="316" y="71.7">100nF</text>
<text x="343.9" y="66.6">1000uF</text>
<text x="359.2" y="69.1">C5</text>
<text x="359.2" y="71.7">100nF</text>
<text x="374.4" y="69.1">C6</text>
<text x="374.4" y="71.7">10nF</text>
<text x="389.6" y="69.1">C7</text>
<text x="389.6" y="71.7">1nF</text>
<text x="247.4" y="74.2">1M</text>
<text x="399.8" y="74.1">GND</text>
<text x="247.4" y="81.8">C1</text>
<text x="323.6" y="81.8">R2</text>
<text x="161" y="84.4">C18</text>
<text x="323.6" y="89.4">0R</text>
<text x="161" y="92">100nF</text>
<text x="161" y="94.5">C41</text>
<text x="247.4" y="92">10nF</text>
<text x="126.7" y="100.9">U3</text>
<text x="269.5" y="96.7">PGND</text>
<text x="351.5" y="96.9">GND</text>
<text x="87.4" y="104.7">C10</text>
<text x="158.5" y="107.2">C17</text>
<text x="161" y="104.7">100uF</text>
<text x="163.6" y="107.2">1uF</text>
<text x="178.3" y="103.4" transform="rotate(-90 178.3 103.4)">AGND</text>
<text x="322.3" y="104.7">C34</text>
<text x="382" y="102.1">PJ1</text>
<text x="79.3" y="111" transform="rotate(-90 79.3 111)">AGND</text>
<text x="87.4" y="112.3">1uF</text>
<text x="26.5" y="119.9">VCC</text>
<text x="39.1" y="119.9">SWITCH1</text>
<text x="322.3" y="114.8">470uF</text>
<text x="322.3" y="117.4">C35</text>
<text x="153.4" y="122.5">C16</text>
<text x="158.5" y="122.5">1uF</text>
<text x="247.4" y="122.5">L3</text>
<text x="258" y="122.3">+5V</text>
<text x="267.7" y="125">C19</text>
<text x="283" y="125">C20</text>
<text x="204.3" y="130.1">VCC</text>
<text x="322.3" y="127.5">470uF</text>
<text x="110.2" y="137.7">R11</text>
<text x="206.8" y="137.7">C37</text>
<text x="234.7" y="137.7">C15</text>
<text x="267.7" y="132.6">22nF</text>
<text x="283" y="132.6">22nF</text>
<text x="67.1" y="140.2">R12</text>
<text x="194.1" y="140.2">C13</text>
<text x="194.1" y="142.8">100nF</text>
<text x="209.3" y="140.2">100uF</text>
<text x="224.5" y="140.2">C14</text>
<text x="224.5" y="142.8">10nF</text>
<text x="249.9" y="142.8">C38</text>
<text x="267.7" y="140.2">R13</text>
<text x="267.7" y="142.8">16R</text>
<text x="283" y="140.2">R14</text>
<text x="283" y="142.8">16R</text>
<text x="298.2" y="140.2">R15</text>
<text x="298.2" y="142.8">3K3</text>
<text x="308.4" y="140.2">R16</text>
<text x="308.4" y="142.8">3K3</text>
<text x="336.3" y="140.2">R17</text>
<text x="336.3" y="142.8">3K3</text>
<text x="349" y="140.2">R18</text>
<text x="349" y="142.8">3K3</text>
<text x="369.3" y="140.2">R19</text>
<text x="369.3" y="142.8">1K</text>
<text x="379.5" y="140.2">R20</text>
<text x="379.5" y="142.8">1K</text>
<text x="67.1" y="147.9">1M</text>
<text x="92" y="145.7" transform="rotate(-90 92 145.7)">VCC</text>
<text x="110.2" y="145.3">1K5</text>
<text x="234.7" y="145.3">100nF</text>
<text x="249.9" y="145.3">470uF</text>
<text x="64.5" y="150.4">X1</text>
<text x="292.4" y="157.9">AGND</text>
<text x="56.9" y="163.1">C12</text>
<text x="56.9" y="165.6">15pF</text>
<text x="64.5" y="165.6">12MHz</text>
<text x="89.9" y="163.1">C11</text>
<text x="89.9" y="165.6">15pF</text>
<text x="16.7" y="185.8">+5V</text>
<text x="23.9" y="186">L4</text>
<text x="237.2" y="183.4">C32</text>
<text x="280.4" y="186">R27</text>
<text x="44.2" y="196.1">C39</text>
<text x="59.4" y="196.1">C21</text>
<text x="82.3" y="196.1">C22</text>
<text x="92.5" y="193.6">C23</text>
<text x="131.8" y="194.8">U4</text>
<text x="168.7" y="193.6">C27</text>
<text x="183.9" y="196.1">C28</text>
<text x="237.2" y="196.1">22uF</text>
<text x="280.4" y="193.6">1K</text>
<text x="44.2" y="198.7">470uF</text>
<text x="59.4" y="198.7">10nF</text>
<text x="82.3" y="198.7">10nF</text>
<text x="92.5" y="201.2">100nF</text>
<text x="168.7" y="201.2">100nF</text>
<text x="183.9" y="198.7">10uF</text>
<text x="222" y="203.7">C30</text>
<text x="265.2" y="198.7">R25</text>
<text x="265.2" y="201.2">100K</text>
<text x="351.5" y="201.2">PJ2</text>
<text x="34" y="206.3">R21</text>
<text x="222" y="206.3">1nF</text>
<text x="34" y="213.9">22R</text>
<text x="34" y="216.4">R22</text>
<text x="82.3" y="216.4">C24</text>
<text x="92.5" y="221.5">L5</text>
<text x="222" y="221.5">C31</text>
<text x="34" y="224.1">22R</text>
<text x="34" y="226.6">R23</text>
<text x="82.3" y="224.1">100nF</text>
<text x="168.7" y="226.6">C40</text>
<text x="196.6" y="224.1">C29</text>
<text x="222" y="224.1">1nF</text>
<text x="265.2" y="226.6">R26</text>
<text x="328.7" y="226.6">R29</text>
<text x="343.9" y="226.6">R30</text>
<text x="92.5" y="229.1">3.3uH</text>
<text x="168.7" y="231.7">100uF</text>
<text x="196.6" y="231.7">100nF</text>
<text x="237.2" y="231.7">C33</text>
<text x="265.2" y="229.1">100K</text>
<text x="328.7" y="229.1">1K</text>
<text x="343.9" y="229.1">1K</text>
<text x="34" y="234.2">22R</text>
<text x="34" y="236.8">R24</text>
<text x="72.1" y="236.8">C25</text>
<text x="72.1" y="239.3">22uF</text>
<text x="112.8" y="236.8">C26</text>
<text x="112.8" y="239.3">22uF</text>
<text x="280.4" y="234.2">R28</text>
<text x="34" y="244.4">22R</text>
<text x="237.2" y="244.4">22uF</text>
<text x="280.4" y="241.8">1K</text>
</g>
<g font-size="2.3">
<text x="239.2" y="19.1">SHELL</text>
<text x="239.2" y="21.6">SHELL</text>
<text x="247.5" y="20.4">4</text>
<text x="247.5" y="22.9">3</text>
<text x="73.3" y="28.7">1</text>
<text x="75.6" y="30">IN</text>
<text x="84.1" y="30">OUT</text>
<text x="90" y="28.7">5</text>
<text x="239.2" y="24.2">SHELL</text>
<text x="239.2" y="26.7">SHELL</text>
<text x="241.4" y="29.3">GND</text>
<text x="247.5" y="25.4">2</text>
<text x="247.5" y="28">1</text>
<text x="73.3" y="31.2">2</text>
<text x="73.3" y="33.8">3</text>
<text x="75.6" y="32.5">GND</text>
<text x="75.6" y="35.1">EN</text>
<text x="85" y="35.1">N/C</text>
<text x="90" y="33.8">4</text>
<text x="240.2" y="31.8">VBUS</text>
<text x="240.5" y="34.3">SBU2</text>
<text x="247.5" y="30.5">B1A12</text>
<text x="247.5" y="33.1">B4A9</text>
<text x="247.5" y="35.6">B8</text>
<text x="241.9" y="36.9">DN2</text>
<text x="241.9" y="42">CC2</text>
<text x="242" y="39.4">DP2</text>
<text x="247.5" y="38.1">B7</text>
<text x="247.5" y="40.7">B6</text>
<text x="240.5" y="44.5">SBU1</text>
<text x="241.9" y="47">DN1</text>
<text x="247.5" y="43.2">B5</text>
<text x="247.5" y="45.8">A8</text>
<text x="241.9" y="52.1">CC1</text>
<text x="242" y="49.6">DP1</text>
<text x="247.5" y="48.3">A7</text>
<text x="247.5" y="50.8">A6</text>
<text x="247.5" y="53.4">A5</text>
<text x="406.6" y="53.9">3</text>
<text x="240.2" y="54.7">VBUS</text>
<text x="241.4" y="57.2">GND</text>
<text x="247.5" y="55.9">A4B9</text>
<text x="247.5" y="58.5">A1B12</text>
<text x="392.7" y="56.4">2</text>
<text x="406.6" y="59">1</text>
<text x="396.5" y="65" transform="rotate(-90 396.5 65)">5</text>
<text x="397.5" y="62" transform="rotate(-90 397.5 62)">Gnd</text>
<text x="401.6" y="65" transform="rotate(-90 401.6 65)">4</text>
<text x="402.6" y="62" transform="rotate(-90 402.6 62)">Gnd</text>
<text x="124.1" y="104.9">1</text>
<text x="124.1" y="107.4">2</text>
<text x="126.4" y="106.2">PGND</text>
<text x="140.5" y="106.2">VCOM</text>
<text x="148.5" y="107.4">31</text>
<text x="148.5" y="104.9">32</text>
<text x="379.5" y="104.9">1</text>
<text x="379.5" y="107.4">2</text>
<text x="124.1" y="110">3</text>
<text x="124.1" y="112.5">4</text>
<text x="126.4" y="108.7">VCCP</text>
<text x="126.4" y="111.3">HOST</text>
<text x="126.4" y="113.8">FUNC3</text>
<text x="139.1" y="108.7">AGNDR</text>
<text x="139.4" y="113.8">VOUTR</text>
<text x="140.9" y="111.3">VCCR</text>
<text x="148.5" y="112.5">29</text>
<text x="148.5" y="110">30</text>
<text x="379.5" y="110">3</text>
<text x="379.5" y="112.5">4</text>
<text x="124.1" y="115.1">5</text>
<text x="124.1" y="117.6">6</text>
<text x="126.4" y="116.3">FUNC0</text>
<text x="126.4" y="118.9">HID0/MS</text>
<text x="139.8" y="116.3">VOUTL</text>
<text x="141.3" y="118.9">VCCL</text>
<text x="148.5" y="117.6">27</text>
<text x="148.5" y="115.1">28</text>
<text x="379.5" y="115.1">5</text>
<text x="36.1" y="125">3</text>
<text x="124.1" y="120.1">7</text>
<text x="124.1" y="122.7">8</text>
<text x="124.1" y="125.2">9</text>
<text x="126.4" y="121.4">HID1/MC</text>
<text x="126.4" y="124">HID2/MD</text>
<text x="139.5" y="121.4">AGNDL</text>
<text x="139.6" y="124">ZGND+</text>
<text x="148.5" y="125.2">24</text>
<text x="148.5" y="122.7">25</text>
<text x="148.5" y="120.1">26</text>
<text x="36.1" y="130.1">1</text>
<text x="50.1" y="127.5">2</text>
<text x="122.8" y="127.8">10</text>
<text x="122.8" y="130.3">11</text>
<text x="126.4" y="126.5">FSEL</text>
<text x="126.4" y="129">TEST</text>
<text x="126.4" y="131.6">SSPND#</text>
<text x="141.2" y="126.5">VBUS</text>
<text x="144.4" y="129">D+</text>
<text x="145" y="131.6">D-</text>
<text x="148.5" y="130.3">22</text>
<text x="148.5" y="127.8">23</text>
<text x="43" y="132.8" transform="rotate(-90 43 132.8)">Gnd</text>
<text x="44" y="136.1" transform="rotate(-90 44 136.1)">4</text>
<text x="48" y="132.8" transform="rotate(-90 48 132.8)">Gnd</text>
<text x="49.1" y="136.1" transform="rotate(-90 49.1 136.1)">5</text>
<text x="122.8" y="132.8">12</text>
<text x="122.8" y="135.4">13</text>
<text x="122.8" y="137.9">14</text>
<text x="126.4" y="134.1">XTI</text>
<text x="126.4" y="136.7">XTO</text>
<text x="140.7" y="136.7">DGND</text>
<text x="142.6" y="134.1">VDD</text>
<text x="148.5" y="137.9">19</text>
<text x="148.5" y="135.4">20</text>
<text x="148.5" y="132.8">21</text>
<text x="122.8" y="140.5">15</text>
<text x="122.8" y="143">16</text>
<text x="126.4" y="139.2">CK</text>
<text x="126.4" y="141.7">DT</text>
<text x="139.8" y="141.7">FUNC2</text>
<text x="139.8" y="139.2">FUNC1</text>
<text x="148.5" y="143">17</text>
<text x="148.5" y="140.5">18</text>
<text x="126.4" y="144.3">PSEL</text>
<text x="140.9" y="144.3">DOUT</text>
<text x="62.2" y="153.2">4</text>
<text x="75.7" y="153.2">3</text>
<text x="62.2" y="158.2">1</text>
<text x="75.7" y="158.2">2</text>
<text x="127.3" y="203.7">2</text>
<text x="127.3" y="201.2">1</text>
<text x="131.1" y="202.5">1</text>
<text x="140.2" y="202.5">28</text>
<text x="145.3" y="203.7">27</text>
<text x="145.3" y="201.2">28</text>
<text x="349" y="204">1</text>
<text x="127.3" y="208.8">4</text>
<text x="127.3" y="206.3">3</text>
<text x="131.1" y="207.5">3</text>
<text x="131.1" y="205">2</text>
<text x="140.2" y="207.5">26</text>
<text x="140.2" y="205">27</text>
<text x="145.3" y="208.8">25</text>
<text x="145.3" y="206.3">26</text>
<text x="349" y="209">3</text>
<text x="349" y="206.5">2</text>
<text x="127.3" y="213.9">6</text>
<text x="127.3" y="211.4">5</text>
<text x="131.1" y="215.2">6</text>
<text x="131.1" y="212.6">5</text>
<text x="131.1" y="210.1">4</text>
<text x="140.2" y="215.2">23</text>
<text x="140.2" y="212.6">24</text>
<text x="140.2" y="210.1">25</text>
<text x="145.3" y="213.9">23</text>
<text x="145.3" y="211.4">24</text>
<text x="349" y="211.6">4</text>
<text x="349" y="214.1">5</text>
<text x="127.3" y="221.5">9</text>
<text x="127.3" y="219">8</text>
<text x="127.3" y="216.4">7</text>
<text x="131.1" y="220.2">8</text>
<text x="131.1" y="217.7">7</text>
<text x="140.2" y="220.2">21</text>
<text x="140.2" y="217.7">22</text>
<text x="145.3" y="221.5">20</text>
<text x="145.3" y="219">21</text>
<text x="145.3" y="216.4">22</text>
<text x="126" y="226.6">11</text>
<text x="126" y="224.1">10</text>
<text x="131.1" y="227.9">11</text>
<text x="131.1" y="225.3">10</text>
<text x="131.1" y="222.8">9</text>
<text x="140.2" y="227.9">18</text>
<text x="140.2" y="225.3">19</text>
<text x="140.2" y="222.8">20</text>
<text x="145.3" y="226.6">18</text>
<text x="145.3" y="224.1">19</text>
<text x="126" y="231.7">13</text>
<text x="126" y="229.1">12</text>
<text x="131.1" y="232.9">13</text>
<text x="131.1" y="230.4">12</text>
<text x="140.2" y="232.9">16</text>
<text x="140.2" y="230.4">17</text>
<text x="145.3" y="231.7">16</text>
<text x="145.3" y="229.1">17</text>
<text x="126" y="234.2">14</text>
<text x="131.1" y="235.5">14</text>
<text x="140.2" y="235.5">15</text>
<text x="145.3" y="234.2">15</text>
</g>
<g font-size="2.3" fill="#00f">
<text x="360.4" y="37.2">D-</text>
<text x="360.4" y="49.9">D+</text>
<text x="85.1" y="116">LRCK</text>
<text x="175" y="131.2">D-</text>
<text x="175" y="128.7">D+</text>
<text x="175" y="143.9">DATA</text>
<text x="175" y="141.4">SCK</text>
<text x="175" y="138.8">BCK</text>
<text x="15.4" y="210">BCK</text>
<text x="14" y="220.1">LRCK</text>
<text x="14" y="230.3">DATA</text>
<text x="15.4" y="240.4">SCK</text>
</g>
<g font-size="1.8">
<text x="283" y="35.9">DN</text>
<text x="283" y="48.6">DP</text>
<text x="310.9" y="53.7">USB-V+</text>
<text x="349" y="107.1">PHONE-R</text>
<text x="349" y="119.8">PHONE-L</text>
<text x="300.7" y="188.3">LINE-R</text>
<text x="300.7" y="236.6">LINE-L</text>
</g>
</svg>
